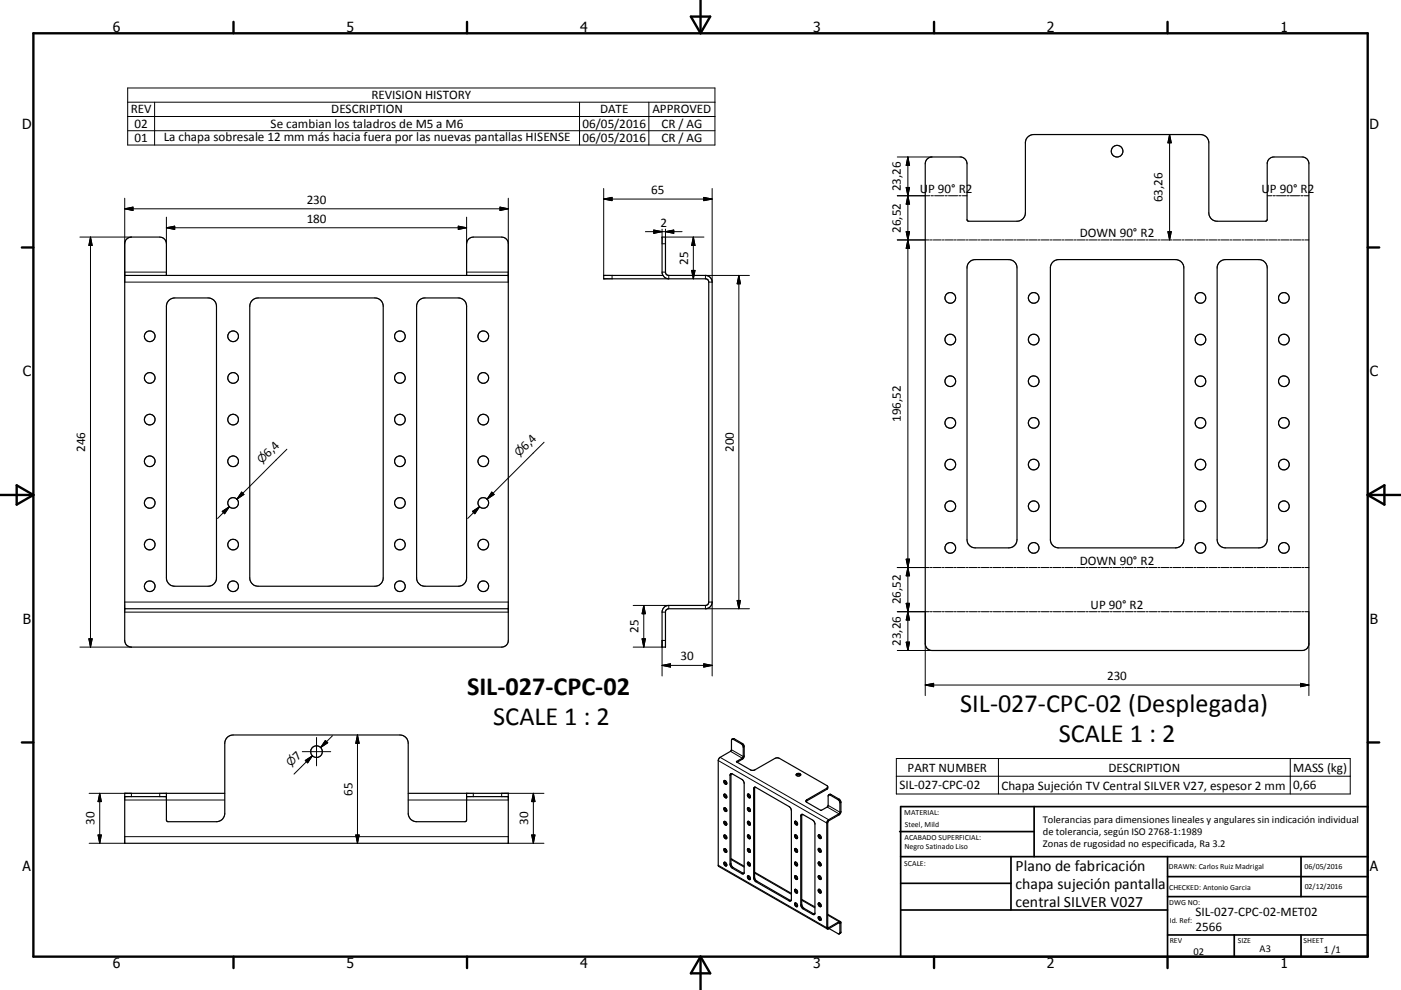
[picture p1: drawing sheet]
<svg xmlns="http://www.w3.org/2000/svg" width="420mm" height="297mm" viewBox="0 0 420 297" stroke-linecap="round" stroke-linejoin="round" font-family="sans-serif">
<g fill="none" stroke="#000" stroke-width=".36">
<path d="M277.9 47.8l.8-.6 .7-.1h8.5a2.07 2.07 0 0 1 2 2l.1 17 .4 .3h14.5a2.5 2.5 0 0 0 2.5-2.5v-21a2.5 2.5 0 0 1 2.5-2.5h50a2.49 2.49 0 0 1 2.5 2.5v21a2.5 2.5 0 0 0 2.5 2.5l14.8-.1 .2-.4v-16.8a1.97 1.97 0 0 1 2-2h8.5a2.02 2.02 0 0 1 2 2v144.1a1.98 1.98 0 0 1-2 2h-111a2.06 2.06 0 0 1-2-2v-144.1zM290.5 78.7l.6-.4 1-.4h10.3a2.5 2.5 0 0 1 2.5 2.5v81.5a2.5 2.5 0 0 1-2.5 2.5h-10a2.5 2.5 0 0 1-2.5-2.5v-81.5l.2-1.1zM315.5 78.7l.9-.6 1-.2h35a2.49 2.49 0 0 1 2.5 2.5v81.5a2.49 2.49 0 0 1-2.5 2.5h-35a2.5 2.5 0 0 1-2.5-2.5v-81.5l.1-.7zM365.8 78.5l.9-.5 .7-.1h10a2.5 2.5 0 0 1 2.5 2.5v81.5a2.51 2.51 0 0 1-2.5 2.5h-10a2.49 2.49 0 0 1-2.5-2.5v-81.5l.2-1.1zM37.4 82.6h115M49.9 82.6v-9.5a2.02 2.02 0 0 0-2-2h-8.5a2.02 2.02 0 0 0-2 2v119a1.98 1.98 0 0 0 2 2h111a1.99 1.99 0 0 0 2-2v-119a2.02 2.02 0 0 0-2-2h-8.5a2.02 2.02 0 0 0-2 2v9.5M50.8 90l1.6-.6h10a2.5 2.5 0 0 1 2.5 2.5v81.5a2.5 2.5 0 0 1-2.5 2.5h-10a2.51 2.51 0 0 1-2.5-2.5v-81.5l.2-1.1zM75.8 90l.9-.5 .7-.1h35a2.5 2.5 0 0 1 2.5 2.5v81.5a2.5 2.5 0 0 1-2.5 2.5h-35a2.51 2.51 0 0 1-2.5-2.5v-81.5l.2-1.1zM125.8 90l.9-.5 .7-.1h10a2.5 2.5 0 0 1 2.5 2.5v81.5a2.5 2.5 0 0 1-2.5 2.5h-10a2.51 2.51 0 0 1-2.5-2.5v-81.5l.2-1.1zM181 82.6h17.8l-.3-1v-10.5h1v10.5l.4 .8 .6 .2h11a2.03 2.03 0 0 1 2 2v96a2.03 2.03 0 0 1-2 2h-11l-.6 .3-.4 .7v10.5h-1v-10.5a2.03 2.03 0 0 1 2-2h11l.6-.2 .4-.5v-96.5l-.4-.5-.6-.3h-30.5zM198.8 82.6l.7 .8 1 .2M37.4 182.6h115"/>
<path d="M37.4 239h12.5M49.9 238v8l.2 .4 14.8 .1a2.5 2.5 0 0 0 2.5-2.5v-21a2.5 2.5 0 0 1 2.5-2.5h50a2.51 2.51 0 0 1 2.5 2.5v21a2.51 2.51 0 0 0 2.5 2.5h14.7l.3-.5v-8M67.4 238h-30v15h115v-15h-30M139.9 239h12.5M217.3 238.2a.6 .6 0 0 0-.2 .8 .6 .6 0 0 0 .8 .3M217.3 234.1a.6 .6 0 0 0-.2 .8 .6 .6 0 0 0 .8 .3M217.3 234.1a.85 .85 0 0 1 .6 1.1M217.3 238.2a.85 .85 0 0 1 .6 1.1M217.3 234.1l.1 .7 .5 .3M217.3 238.2l.1 .6 .5 .4M219.2 232.1l-.1 27 .6 1.1 3.3 1.8M219.3 232.1l3.3 1.8 .5 1-.1 27.1"/>
<path d="M219.3 232.1l-.4 .5v26.8l.7 1.1 2.8 1.6 .6-.1M219.5 221.8l2.9 1.5 .4 .7v3.1l-.2 .4-1.8 1 4.3 2.5h1.1l6.1-3.5 1-.1 14.6 8.3a.69 .69 0 0 1 0 1.1l-6.2 3.7M219.5 221.8l.6-.2 2.6 1.5 .4 .7-.1 3.6-2 1.3M219.5 221.8l-.3 3.4-3.3 2-.6 1 .1 31.7 32.6 18.8M224.1 238.3a.6 .6 0 0 1 .8 .3 .6 .6 0 0 1-.2 .8 .91 .91 0 0 1-.6-1.1zM224.4 238.2l.1 .6 .5 .4M226.1 236.3h.5l9.9 5.7 .7 .8 .1 27-.3 .5-.5-.1-9.9-5.6-.6-.9v-27.2zM226.3 236.2v27.4l.5 .7 10.4 5.9M238.7 232.6a.95 .95 0 0 1 1.3 0M238.8 232.2a.7 .7 0 0 1 .7-.2 .7 .7 0 0 1 .5 .6 .71 .71 0 0 1-.7 .2 .71 .71 0 0 1-.5-.6zM248.2 236.2l-6.3 3.7-.2 .6M248.5 238.5l-.2 .3v2.9l-.3 .4-1.8 1-4.5-2.6"/>
<path d="M248.5 238.5l.5-.2 2.8 1.7 .3 .7v2.8l-.6 1-3.1 1.8-.2 .3v31.6l.2 .1 3.1-1.8h.4M248.5 238.5h.4l2.8 1.8 .1 3.5-.3 .4-3.1 1.7-.5 .8v31.8l.1 .2M217.1 242.4a.61 .61 0 0 1 .7 .3 .61 .61 0 0 1-.2 .8 .89 .89 0 0 1-.5-1.1zM217.1 250.5a.64 .64 0 0 1 .7 .4 .64 .64 0 0 1-.2 .7 .81 .81 0 0 1-.5-1.1zM217.1 254.6a.64 .64 0 0 1 .7 .4 .64 .64 0 0 1-.2 .7 .81 .81 0 0 1-.5-1.1zM217.3 258.7a.6 .6 0 0 0-.2 .7 .6 .6 0 0 0 .8 .3M217.3 246.4a.6 .6 0 0 0-.1 .8 .6 .6 0 0 0 .7 .2M217.3 258.7a.85 .85 0 0 1 .6 1M217.3 246.4a.82 .82 0 0 1 .6 1M217.3 258.8l.2 .6 .4 .3M217.3 242.3l.1 .6 .5 .4M217.3 258.7v.1"/>
<path d="M217.3 246.4l.1 .6 .5 .4M217.3 250.5l.1 .6 .5 .4M217.3 254.6l.1 .6 .5 .4M217.4 258.7l-.1 .1M219.1 257.7l4 2.2M224.1 246.5a.6 .6 0 0 1 .8 .3 .6 .6 0 0 1-.2 .8 .91 .91 0 0 1-.6-1.1zM224.1 250.6a.6 .6 0 0 1 .7 .3 .6 .6 0 0 1-.1 .7 .9 .9 0 0 1-.6-1zM224.1 254.7a.6 .6 0 0 1 .8 .3 .6 .6 0 0 1-.2 .7 .9 .9 0 0 1-.6-1zM224.1 258.8a.59 .59 0 0 1 .7 .2 .59 .59 0 0 1-.1 .8 .85 .85 0 0 1-.6-1zM224.1 242.4a.6 .6 0 0 1 .8 .3 .6 .6 0 0 1-.2 .8 .91 .91 0 0 1-.6-1.1zM224.4 254.6l.1 .6 .5 .4M224.4 246.4l.1 .6 .5 .4"/>
<path d="M224.4 242.3l.1 .6 .5 .4M224.4 258.7l.1 .6 .5 .3M224.4 250.5l.1 .6 .5 .4M238.3 246.5a.59 .59 0 0 1 .7 .3 .59 .59 0 0 1-.2 .7 .86 .86 0 0 1-.5-1zM238.3 254.6a.66 .66 0 0 1 .7 .3 .66 .66 0 0 1-.1 .8 .82 .82 0 0 1-.6-1.1zM238.5 258.6a.6 .6 0 0 0-.1 .8 .6 .6 0 0 0 .7 .2M238.5 250.5a.6 .6 0 0 0-.1 .7 .6 .6 0 0 0 .7 .3M238.5 258.6a.82 .82 0 0 1 .6 1M238.5 250.5a.85 .85 0 0 1 .6 1M238.5 258.6l.1 .6 .5 .4M238.5 246.4l.1 .6 .5 .4M238.5 250.5l.1 .6 .5 .3"/>
<path d="M238.5 254.5l.1 .6 .5 .4M240.2 244.4l.4-.1 3.2 1.8 .5 1v27l-.2 .3-3.5-1.8-.5-1.1v-26.7zM240.5 244.3l-.1 27 .5 1.1 3.3 1.9M245.4 250.5a.6 .6 0 0 1 .7 .3 .6 .6 0 0 1-.2 .8 .85 .85 0 0 1-.5-1.1zM245.4 254.6a.6 .6 0 0 1 .7 .3 .6 .6 0 0 1-.2 .8 .85 .85 0 0 1-.5-1.1zM245.4 258.6a.63 .63 0 0 1 .7 .4 .63 .63 0 0 1-.2 .8 .79 .79 0 0 1-.5-1.2zM245.6 258.6l.1 .6 .5 .4M245.6 250.4l.1 .6 .5 .4M245.6 254.5l.1 .6 .5 .4M224.1 262.8a.59 .59 0 0 1 .7 .3 .59 .59 0 0 1-.1 .8 .86 .86 0 0 1-.6-1.1zM224.4 262.7l.1 .7 .5 .3M226.2 261.7l11.1 6.3"/>
<path d="M238.3 262.8a.6 .6 0 0 1 .7 .3 .6 .6 0 0 1-.2 .8 .9 .9 0 0 1-.5-1.1zM238.3 266.9a.6 .6 0 0 1 .7 .3 .6 .6 0 0 1-.2 .8 .9 .9 0 0 1-.5-1.1zM238.5 270.9a.6 .6 0 0 0-.1 .7 .6 .6 0 0 0 .7 .3M238.5 270.9l.5 .4 .1 .6M238.5 262.7l.1 .6 .5 .4M238.5 266.8l.1 .6 .5 .4M238.5 270.9l.1 .6 .5 .4M240.4 269.8l3.9 2.3M245.4 266.9a.59 .59 0 0 1 .7 .3 .59 .59 0 0 1-.2 .7 .81 .81 0 0 1-.5-1zM245.4 271a.59 .59 0 0 1 .7 .3 .59 .59 0 0 1-.2 .7 .81 .81 0 0 1-.5-1zM245.4 275a.66 .66 0 0 1 .6 .4 .66 .66 0 0 1 0 .7 .79 .79 0 0 1-.6-1.1zM245.4 262.7a.63 .63 0 0 1 .7 .4 .63 .63 0 0 1-.2 .8 .79 .79 0 0 1-.5-1.2z"/>
<path d="M245.6 275l.1 .6 .5 .4M245.6 266.8l.1 .6 .5 .4M245.6 270.9l.1 .6 .5 .4M245.6 262.7l.1 .6 .5 .4M248 278.7l.4-.1 3.3-1.8v3.4M248.2 274.3l3.7 2.2M248.6 278.6l3.1 1.6M251.9 276.5l.2 .3v2.8l-.4 .6"/>
<circle cx="334.9" cy="45.4" r="1.74"/>
<circle cx="284.9" cy="89.4" r="1.6"/>
<circle cx="309.9" cy="89.4" r="1.6"/>
<circle cx="359.9" cy="89.4" r="1.6"/>
<circle cx="384.9" cy="89.4" r="1.6"/>
<circle cx="44.9" cy="100.9" r="1.6"/>
<circle cx="44.9" cy="113.4" r="1.6"/>
<circle cx="69.9" cy="100.9" r="1.61"/>
<circle cx="69.9" cy="113.4" r="1.6"/>
<circle cx="119.9" cy="113.4" r="1.6"/>
<circle cx="119.9" cy="100.9" r="1.6"/>
<circle cx="144.9" cy="100.9" r="1.59"/>
<circle cx="144.9" cy="113.4" r="1.59"/>
<circle cx="284.9" cy="101.9" r="1.6"/>
<circle cx="284.9" cy="114.4" r="1.6"/>
<circle cx="309.9" cy="101.9" r="1.61"/>
<circle cx="309.9" cy="114.4" r="1.61"/>
<circle cx="359.9" cy="114.4" r="1.6"/>
<circle cx="359.9" cy="101.9" r="1.6"/>
<circle cx="384.9" cy="101.9" r="1.61"/>
<circle cx="384.9" cy="114.4" r="1.6"/>
<circle cx="44.9" cy="138.4" r="1.6"/>
<circle cx="44.9" cy="125.9" r="1.6"/>
<circle cx="69.9" cy="138.4" r="1.61"/>
<circle cx="69.9" cy="125.9" r="1.6"/>
<circle cx="119.9" cy="138.4" r="1.6"/>
<circle cx="119.9" cy="125.9" r="1.6"/>
<circle cx="144.9" cy="138.4" r="1.6"/>
<circle cx="144.9" cy="125.9" r="1.6"/>
<circle cx="284.9" cy="139.4" r="1.6"/>
<circle cx="284.9" cy="126.9" r="1.6"/>
<circle cx="309.9" cy="139.4" r="1.6"/>
<circle cx="309.9" cy="126.9" r="1.6"/>
<circle cx="359.9" cy="126.9" r="1.6"/>
<circle cx="359.9" cy="139.4" r="1.59"/>
<circle cx="384.9" cy="139.4" r="1.59"/>
<circle cx="384.9" cy="126.9" r="1.59"/>
<circle cx="44.9" cy="150.9" r="1.59"/>
<circle cx="69.9" cy="150.9" r="1.6"/>
<circle cx="119.9" cy="150.9" r="1.59"/>
<circle cx="144.9" cy="150.9" r="1.59"/>
<circle cx="284.9" cy="151.9" r="1.6"/>
<circle cx="309.9" cy="151.9" r="1.6"/>
<circle cx="359.9" cy="151.9" r="1.59"/>
<circle cx="384.9" cy="151.9" r="1.59"/>
<circle cx="44.9" cy="175.9" r="1.6"/>
<circle cx="44.9" cy="163.4" r="1.6"/>
<circle cx="69.9" cy="175.9" r="1.61"/>
<circle cx="69.9" cy="163.4" r="1.6"/>
<circle cx="119.9" cy="175.9" r="1.6"/>
<circle cx="119.9" cy="163.4" r="1.6"/>
<circle cx="144.9" cy="175.9" r="1.59"/>
<circle cx="144.9" cy="163.4" r="1.61"/>
<circle cx="284.9" cy="164.4" r="1.6"/>
<circle cx="309.9" cy="164.4" r="1.61"/>
<circle cx="359.9" cy="164.4" r="1.6"/>
<circle cx="384.9" cy="164.4" r="1.6"/>
<circle cx="94.9" cy="225.5" r="1.75"/>
</g>
<g fill="none" stroke="#000" stroke-width=".3">
<path d="M38.3 26.4h176v17.1h-176zM38.3 30.7h176M38.3 35h176M38.3 39.2h176M46.4 30.7v12.8M173.8 30.7v12.8M194.5 30.7v12.8M37.4 59.5v25.1h115v-25.1M181 59.7l2.5-.5v1zM181 59.7h32.5M181 56.5v26.1M211 59.2l2.5 .5-2.5 .5z"/>
<path d="M213.5 56.5v28.1h-1M269 58.7h9.8M269 47.1h10.4M271.7 56.2h1l-.5 2.5zM272.2 47.1v148.1M272.2 47.1l.5 2.5h-1zM272.2 58.7l.5 2.5h-1zM279.1 58.7h.7M280.2 58.7h2.8M283.3 58.7h.7M284.4 58.7h2.7M287.5 58.7h.7"/>
<path d="M288.5 58.7h1.4M350.7 40.4v31.6M350.7 40.4l.5 2.5h-1.1zM379.9 58.7h1.4M381.6 58.7h.8M382.7 58.7h2.8M385.8 58.7h.7M386.9 58.7h2.7M390 58.7h.7M391 58.7h1.4M24 71.1h15.4M27.1 71.1l.5 2.5h-1z"/>
<path d="M27.1 71.1v123M37.4 62.6h115M37.4 62.6l2.5-.5v1.1zM49.9 68.3h90M49.9 68.3l2.5-.5v1zM49.9 65.2v7.9M137.4 67.8l2.5 .5-2.5 .5zM139.9 65.2v7.9M149.9 62.1l2.5 .5-2.5 .6zM193.5 69.5h11M196 69l2.5 .5-2.5 .5zM198.5 73.1h1"/>
<path d="M198.5 68.7v2.4M199.5 68.7v2.4h11.5M199.5 69.5l2.5-.5v1zM207.9 71.1v12.5M207.9 71.1l.5 2.5h-1zM269 72h9.6M271.7 69.5l1 5h-1l1-5zM278.9 72h.6M279.8 72h2.4M282.5 72h.6M283.4 72h2.4M286.1 72h.6"/>
<path d="M287 72h2.4M289.7 72h.6M290.6 72h2.4M293.3 72h.6M294.2 72h2.4M296.9 72h.6M297.8 72h2.4M300.5 72h.6M301.4 72h2.4M304.1 72h.6M305 72h2.4M307.6 72h.7"/>
<path d="M308.6 72h2.3M311.3 72h.5M312.1 72h2.4M314.8 72h.6M315.8 72h2.3M318.4 72h.6M319.3 72h2.4M322 72h.6M322.9 72h2.4M325.6 72h.6M326.5 72h2.4M329.2 72h.6"/>
<path d="M330.1 72h2.4M332.8 72h.6M333.7 72h2.4M336.4 72h.6M337.3 72h2.4M340 72h.6M340.9 72h2.4M343.6 72h.6M344.5 72h2.4M347.2 72h.6M348.1 72h2.4M350.1 69.5h1.1l-.5 2.5z"/>
<path d="M350.8 72h.6M351.7 72h2.4M354.4 72h.6M355.3 72h2.4M358 72h.6M358.9 72h2.4M361.6 72h.6M362.5 72h2.4M365.2 72h.6M366.1 72h2.4M368.8 72h.6M369.7 72h2.3"/>
<path d="M372.3 72h.7M373.2 72h2.5M376 72h.5M376.8 72h2.4M379.5 72h.6M380.4 72h2.4M383.1 72h.6M384 72h2.4M386.7 72h.6M387.6 72h2.4M390.3 72h.6M391.2 72h1.2"/>
<path d="M37.4 81.6h12.5M139.9 81.6h12.5M183.5 82.6v1M198.5 81.6h1M200.5 82.6v1M207.4 81.1h1l-.5 2.5zM221.5 82.6v100M221.5 82.6l.5 2.5h-1zM224.7 82.6h-13.2v1M86 134.8l-15 15M163.1 132.7l-17.1 17.1M66.6 153.4l2.2-1.4-1.5 2.1z"/>
<path d="M68.8 152l-3.6 3.6M72.4 147.6l.7 .7-2.1 1.5zM141.6 153.4l2.2-1.4-1.4 2.1zM143.8 152l-3.6 3.6M147.4 147.6l.7 .7-2.1 1.5zM147.8 148l-1.8 1.8M269 170.3h9.6M271.7 167.8h1l-1 5h1zM278.9 170.3h.6M279.8 170.3h2.4M282.5 170.3h.6M283.4 170.3h2.4"/>
<path d="M286.1 170.3h.6M287 170.3h2.4M289.7 170.3h.6M290.6 170.3h2.4M293.3 170.3h.6M294.2 170.3h2.4M296.9 170.3h.6M297.8 170.3h2.4M300.5 170.3h.6M301.4 170.3h2.4M304.1 170.3h.6M305 170.3h2.4"/>
<path d="M307.6 170.3h.7M308.6 170.3h2.3M311.3 170.3h.5M312.1 170.3h2.4M314.8 170.3h.6M315.8 170.3h2.3M318.4 170.3h.6M319.3 170.3h2.4M322 170.3h.6M322.9 170.3h2.4M325.6 170.3h.6M326.5 170.3h2.4"/>
<path d="M329.2 170.3h.6M330.1 170.3h2.4M332.8 170.3h.6M333.7 170.3h2.4M336.4 170.3h.6M337.3 170.3h2.4M340 170.3h.6M340.9 170.3h2.4M343.6 170.3h.6M344.5 170.3h2.4M347.2 170.3h.6M348.1 170.3h2.4"/>
<path d="M350.8 170.3h.6M351.7 170.3h2.4M354.4 170.3h.6M355.3 170.3h2.4M358 170.3h.6M358.9 170.3h2.4M361.6 170.3h.6M362.5 170.3h2.4M365.2 170.3h.6M366.1 170.3h2.4M368.8 170.3h.6M369.7 170.3h2.3"/>
<path d="M372.3 170.3h.7M373.2 170.3h2.5M376 170.3h.5M376.8 170.3h2.4M379.5 170.3h.6M380.4 170.3h2.4M383.1 170.3h.6M384 170.3h2.4M386.7 170.3h.6M387.6 170.3h2.4M390.3 170.3h.6M391.2 170.3h1.2"/>
<path d="M24 194.1h15.4M26.6 191.6h1l-.5 2.5zM37.4 180.6h115M37.4 183.6h115M189.8 181.6h10.7v1M189.8 194.1h8.7M192.5 191.6h1l-.5 2.5zM193 181.6v12.5M193 181.6l.5 2.5h-1zM198.5 183.6h1M198.5 199.6h15M198.5 199.6l2.5-.5v1z"/>
<path d="M199.5 192.1h-1v10.7M211 199.1l2.5 .5-2.5 .5zM211.5 181.6v1h13.2M212.5 180.6h1v22.2M221 180.1h1l-.5 2.5zM269 183.5h9.6M269 195.2h10.4M271.7 181h1l-1 5h1zM271.7 192.6h1l-.5 2.6zM277.4 183.5v25.2M278.9 183.5h.6M279.8 183.5h2.4"/>
<path d="M282.5 183.5h.6M283.4 183.5h2.4M286.1 183.5h.6M287 183.5h2.4M289.7 183.5h.6M290.6 183.5h2.4M293.3 183.5h.6M294.2 183.5h2.4M296.9 183.5h.6M297.8 183.5h2.4M300.5 183.5h.6M301.4 183.5h2.4"/>
<path d="M304.1 183.5h.6M305 183.5h2.4M307.6 183.5h.7M308.6 183.5h2.3M311.3 183.5h.5M312.1 183.5h2.4M314.8 183.5h.6M315.8 183.5h2.3M318.4 183.5h.6M319.3 183.5h2.4M322 183.5h.6M322.9 183.5h2.4"/>
<path d="M325.6 183.5h.6M326.5 183.5h2.4M329.2 183.5h.6M330.1 183.5h2.4M332.8 183.5h.6M333.7 183.5h2.4M336.4 183.5h.6M337.3 183.5h2.4M340 183.5h.6M340.9 183.5h2.4M343.6 183.5h.6M344.5 183.5h2.4"/>
<path d="M347.2 183.5h.6M348.1 183.5h2.4M350.8 183.5h.6M351.7 183.5h2.4M354.4 183.5h.6M355.3 183.5h2.4M358 183.5h.6M358.9 183.5h2.4M361.6 183.5h.6M362.5 183.5h2.4M365.2 183.5h.6M366.1 183.5h2.4"/>
<path d="M368.8 183.5h.6M369.7 183.5h2.3M372.3 183.5h.7M373.2 183.5h2.5M376 183.5h.5M376.8 183.5h2.4M379.5 183.5h.6M380.4 183.5h2.4M383.1 183.5h.6M384 183.5h2.4M386.7 183.5h.6M387.6 183.5h2.4"/>
<path d="M390.3 183.5h.6M391.2 183.5h1.2v25.2M277.4 205.5h115M277.4 205.5l2.5-.5v1zM389.9 205l2.5 .5-2.5 .5zM26.7 238h12.7v1M29.9 238l.5 2.5h-1zM29.9 238v15M47.9 238v1M90.6 225.5h8.5M91.5 228.2l2.2-1.4-1.5 2.1zM93.7 226.8l-1.8 1.7"/>
<path d="M93.7 226.8l-5.6 5.4M94.9 221.2v8.6M97.5 222.2l.8 .6-2.2 1.5zM99.7 220.7l-3.6 3.6M107.2 220.5v32.5M107.2 220.5l.5 2.5h-1zM141.9 238v1M159.9 238v15M159.9 238l.5 2.5h-1zM163.1 238h-12.7v1M215.3 228.2l32.6 18.7 .3-.1M215.9 227.2l32.5 18.7v.4"/>
<path d="M219 225.4l3.6 2.1v.3M219.1 232.4l-.2 .2M219.3 224.9l3.5 2.1 .3-.2M220.1 221.6l-.2 .2M220.8 228.4v.2M222.6 223l-.3 .2M223.1 224l-.3 .2M226.2 236.5l-.2 .2M241.9 239.9v.3M247.9 236.5v.3M249.1 238.4l-.2 .1M251.5 239.7l-.2 .2"/>
<path d="M268.7 227.6h136.1v10.6h-136.1zM268.7 232.9h136.1M299.3 227.6v10.6M386.8 227.6v10.6M26.7 253h10.7M29.4 250.5h1l-.5 2.5zM37.4 240h30M37.4 251h115M106.7 250.5h1l-.5 2.5zM122.4 240h30M152.4 253h10.7M159.4 250.5h1l-.5 2.5z"/>
<path d="M215.3 259.6l32.6 18.7 .3-.1 .2 .1v.3M219.1 257.9l4 2.3M219.1 259.1l-.2 .1M240.4 244.7l-.3 .1M248 242.1l3.5 2.1v.3M248.3 241.6l3.5 2.1 .3-.2M252.1 240.7l-.3 .2M219.9 260.3l-.3 .2M222.7 261.9l-.3 .2M226.2 261.9l11.1 6.4M226.2 263.2l-.2 .1M226.9 264.4l-.3 .2"/>
<path d="M236.8 270.1l-.3 .1M240.4 270.1l3.9 2.3M240.4 271.3l-.3 .2M241.1 272.5l-.3 .2M243.9 274.2l-.3 .1M248.2 274.6l3.3 1.9v.3l.3 .2 .3-.2M252.1 279.6l-.3 .2"/>
</g>
<g fill="none" stroke="#000" stroke-width=".71">
<path d="M10 10h400v277h-400zM70 6.6v3.4M140 6.6v3.4M207.1 5h5.8l-2.9 5zM210 0v10M280 6.6v3.4M350 6.6v3.4M6.6 74.2h3.4M410 74.2h3.5M0 148.5h10M5 145.6l5 2.9-5 2.9zM410 148.5h10.1"/>
<path d="M410 148.5l5.1-2.9v5.8zM6.6 222.7h3.4M410 222.7h3.5M70 287v3.4M140 287v3.4M210 287v10M210 287l2.9 5h-5.8zM280 287v3.4M350 287v3.4"/>
</g>
<g fill="none" stroke="#000" stroke-width=".51">
<path d="M269.7 249.5h40.3M270 242h140v45h-140zM270 257h140M303.1 257v16M310 242v15M350 257v30M390.1 257v12M270 265h33.1M270 273h80M350 269h60M350 263h60M350 280.5h60"/>
<path d="M370 280.5v6.5M390.1 280.5v6.5"/>
</g>
<g fill="#000" stroke="#000" stroke-width=".3">
<path d="M181 59.7l2.5-.5v1zM271.7 56.2h1l-.5 2.5zM272.2 47.1l.5 2.5h-1zM350.7 40.4l.5 2.5h-1.1zM27.1 71.1l.5 2.5h-1zM37.4 62.6l2.5-.5v1.1zM49.9 68.3l2.5-.5v1zM137.4 67.8l2.5 .5-2.5 .5zM149.9 62.1l2.5 .5-2.5 .6zM196 69l2.5 .5-2.5 .5zM199.5 69.5l2.5-.5v1zM207.9 71.1l.5 2.5h-1z"/>
<path d="M211 59.2l2.5 .5-2.5 .5zM271.7 69.5h1l-.5 2.5zM272.2 58.7l.5 2.5h-1zM272.2 72l.5 2.5h-1zM350.1 69.5h1.1l-.5 2.5zM207.4 81.1h1l-.5 2.5zM221.5 82.6l.5 2.5h-1zM66.6 153.4l2.2-1.4-1.5 2.1zM72.4 147.6l.7 .7-2.1 1.5zM141.6 153.4l2.2-1.4-1.4 2.1zM147.4 147.6l.7 .7-2.1 1.5zM271.7 167.8h1l-.5 2.5z"/>
<path d="M272.2 170.3l.5 2.5h-1zM26.6 191.6h1l-.5 2.5zM192.5 191.6h1l-.5 2.5zM193 181.6l.5 2.5h-1zM198.5 199.6l2.5-.5v1zM221 180.1h1l-.5 2.5zM271.7 181h1l-.5 2.5zM271.7 192.6h1l-.5 2.6zM272.2 183.5l.5 2.5h-1zM211 199.1l2.5 .5-2.5 .5zM277.4 205.5l2.5-.5v1zM389.9 205l2.5 .5-2.5 .5z"/>
<path d="M91.5 228.2l2.2-1.4-1.5 2.1zM97.5 222.2l.8 .6-2.2 1.5zM107.2 220.5l.5 2.5h-1zM29.4 250.5h1l-.5 2.5zM29.9 238l.5 2.5h-1zM106.7 250.5h1l-.5 2.5zM159.4 250.5h1l-.5 2.5zM159.9 238l.5 2.5h-1z"/>
</g>
<g font-size="7.9">
<text x="140" y="208.5">SIL-027-CPC-02</text>
<text x="287.9" y="213.6">SIL-027-CPC-02 (Desplegada)</text>
<text x="147.8" y="217.5">SCALE 1 : 2</text>
<text x="317.4" y="222.6">SCALE 1 : 2</text>
</g>
<g font-size="4.7">
<text x="304.5" y="261.2">Plano de fabricación</text>
<text x="304.5" y="266.6">chapa sujeción pantalla</text>
<text x="304.5" y="272">central SILVER V027</text>
</g>
<g font-size="4.2">
<text x="33.9" y="9.6">6</text>
<text x="103.9" y="9.6">5</text>
<text x="173.9" y="9.6">4</text>
<text x="243.8" y="9.6">3</text>
<text x="313.9" y="9.6">2</text>
<text x="383.9" y="9.6">1</text>
<text x="6.7" y="38.7">D</text>
<text x="410.5" y="38.7">D</text>
<text x="6.9" y="112.9">C</text>
<text x="410.7" y="112.9">C</text>
<text x="6.9" y="187.1">B</text>
<text x="410.7" y="187.1">B</text>
<text x="6.8" y="261.4">A</text>
<text x="410.7" y="261.4">A</text>
<text x="33.9" y="290.4">6</text>
<text x="103.9" y="290.4">5</text>
<text x="173.9" y="290.4">4</text>
<text x="243.8" y="290.4">3</text>
<text x="313.9" y="290.4">2</text>
<text x="383.9" y="290.4">1</text>
</g>
<g font-size="3.9">
<text x="111.3" y="29.8">REVISION HISTORY</text>
<text x="39.2" y="34">REV</text>
<text x="99.3" y="34">DESCRIPTION</text>
<text x="179.9" y="34">DATE</text>
<text x="195.6" y="34">APPROVED</text>
<text x="40.3" y="38.4">02</text>
<text x="81.1" y="38.4">Se cambian los taladros de M5 a M6</text>
<text x="174.7" y="38.3">06/05/2016</text>
<text x="198.3" y="38.3">CR / AG</text>
<text x="40.3" y="42.6">01</text>
<text x="49.1" y="42.3">La chapa sobresale 12 mm más hacia fuera por las nuevas pantallas HISENSE</text>
<text x="174.7" y="42.5">06/05/2016</text>
<text x="198.3" y="42.5">CR / AG</text>
<text x="195.2" y="58.2">65</text>
<text x="270.1" y="57.4" transform="rotate(-90 270.1 57.4)">23,26</text>
<text x="275.8" y="57.9">U</text>
<text x="278.3" y="57.9">P 90° R2</text>
<text x="378.2" y="57.9">U</text>
<text x="380.7" y="57.9">P 90° R2</text>
<text x="91.9" y="61.1">230</text>
<text x="348.6" y="60.7" transform="rotate(-90 348.6 60.7)">63,26</text>
<text x="91.9" y="66.8">180</text>
<text x="198" y="68">2</text>
<text x="270.1" y="69.8" transform="rotate(-90 270.1 69.8)">26,52</text>
<text x="323.8" y="71.2">DOWN 90° R2</text>
<text x="206.3" y="79.4" transform="rotate(-90 206.3 79.4)">25</text>
<text x="270.1" y="126.7" transform="rotate(-90 270.1 126.7)">196,52</text>
<text x="25.6" y="135.6" transform="rotate(-90 25.6 135.6)">246</text>
<text x="80.4" y="137.3" transform="rotate(-45 80.4 137.3)">6,4</text>
<text x="157.6" y="135.2" transform="rotate(-45 157.6 135.2)">6,4</text>
<text x="220" y="135.6" transform="rotate(-90 220 135.6)">200</text>
<text x="323.8" y="169.4">DOWN 90° R2</text>
<text x="270.1" y="181.4" transform="rotate(-90 270.1 181.4)">26,52</text>
<text x="327" y="182.7">UP 90° R2</text>
<text x="191.4" y="189.9" transform="rotate(-90 191.4 189.9)">25</text>
<text x="270.1" y="193.8" transform="rotate(-90 270.1 193.8)">23,26</text>
<text x="204" y="198.1">30</text>
<text x="331.9" y="204">230</text>
<text x="89.2" y="228.2" transform="rotate(-45 89.2 228.2)">7</text>
<text x="272" y="231.5">PART NUMBER</text>
<text x="332.3" y="231.5">DESCRIPTION</text>
<text x="387.7" y="231.6">MASS (kg)</text>
<text x="105.7" y="238.8" transform="rotate(-90 105.7 238.8)">65</text>
<text x="269.7" y="236.8">SIL-027-CPC-02</text>
<text x="300.2" y="236.9">Chapa Sujeción TV Central SILVER V27, espesor 2 mm</text>
<text x="387.7" y="236.8">0,66</text>
<text x="28.4" y="247.5" transform="rotate(-90 28.4 247.5)">30</text>
<text x="158.3" y="247.5" transform="rotate(-90 158.3 247.5)">30</text>
<text x="358.4" y="274.9">SIL-027-CPC-02-MET02</text>
<text x="358.4" y="279.4">2566</text>
</g>
<g font-size="3.3">
<text x="155.6" y="137.2" transform="rotate(-45 155.6 137.2)">⌀</text>
<text x="78.5" y="139.3" transform="rotate(-45 78.5 139.3)">⌀</text>
<text x="87.2" y="230.1" transform="rotate(-45 87.2 230.1)">⌀</text>
</g>
<g font-size="3.1">
<text x="312.7" y="246.8">Tolerancias para dimensiones lineales y angulares sin indicación individual</text>
<text x="312.7" y="250.4">de tolerancia, según ISO 2768-1:1989</text>
<text x="312.7" y="254">Zonas de rugosidad no especificada, Ra 3.2</text>
<text x="357.8" y="286.5">02</text>
<text x="377.6" y="285.6">A3</text>
<text x="396.9" y="285.9">1 /1</text>
</g>
<g font-size="2.4">
<text x="271.1" y="244.4">MATERIAL:</text>
<text x="271.2" y="252">ACABADO SUPERFICIAL:</text>
<text x="271.3" y="248">Steel, Mild</text>
<text x="271.2" y="254.7">Negro Satinado Liso</text>
<text x="271.1" y="259.7">SCALE:</text>
<text x="350.4" y="260.8">DRAWN: Carlos Ruiz Madrigal</text>
<text x="391.1" y="260.6">06/05/2016</text>
<text x="350.5" y="267">CHECKED: Antonio Garcia</text>
<text x="391.2" y="266.7">02/12/2016</text>
<text x="350.5" y="271.4">DWG NO:</text>
<text x="350.7" y="276.9">Id. Ref:</text>
<text x="350.7" y="282.8">REV</text>
<text x="371.1" y="282.9">SIZE</text>
<text x="390.8" y="283">SHEET</text>
</g>
</svg>
